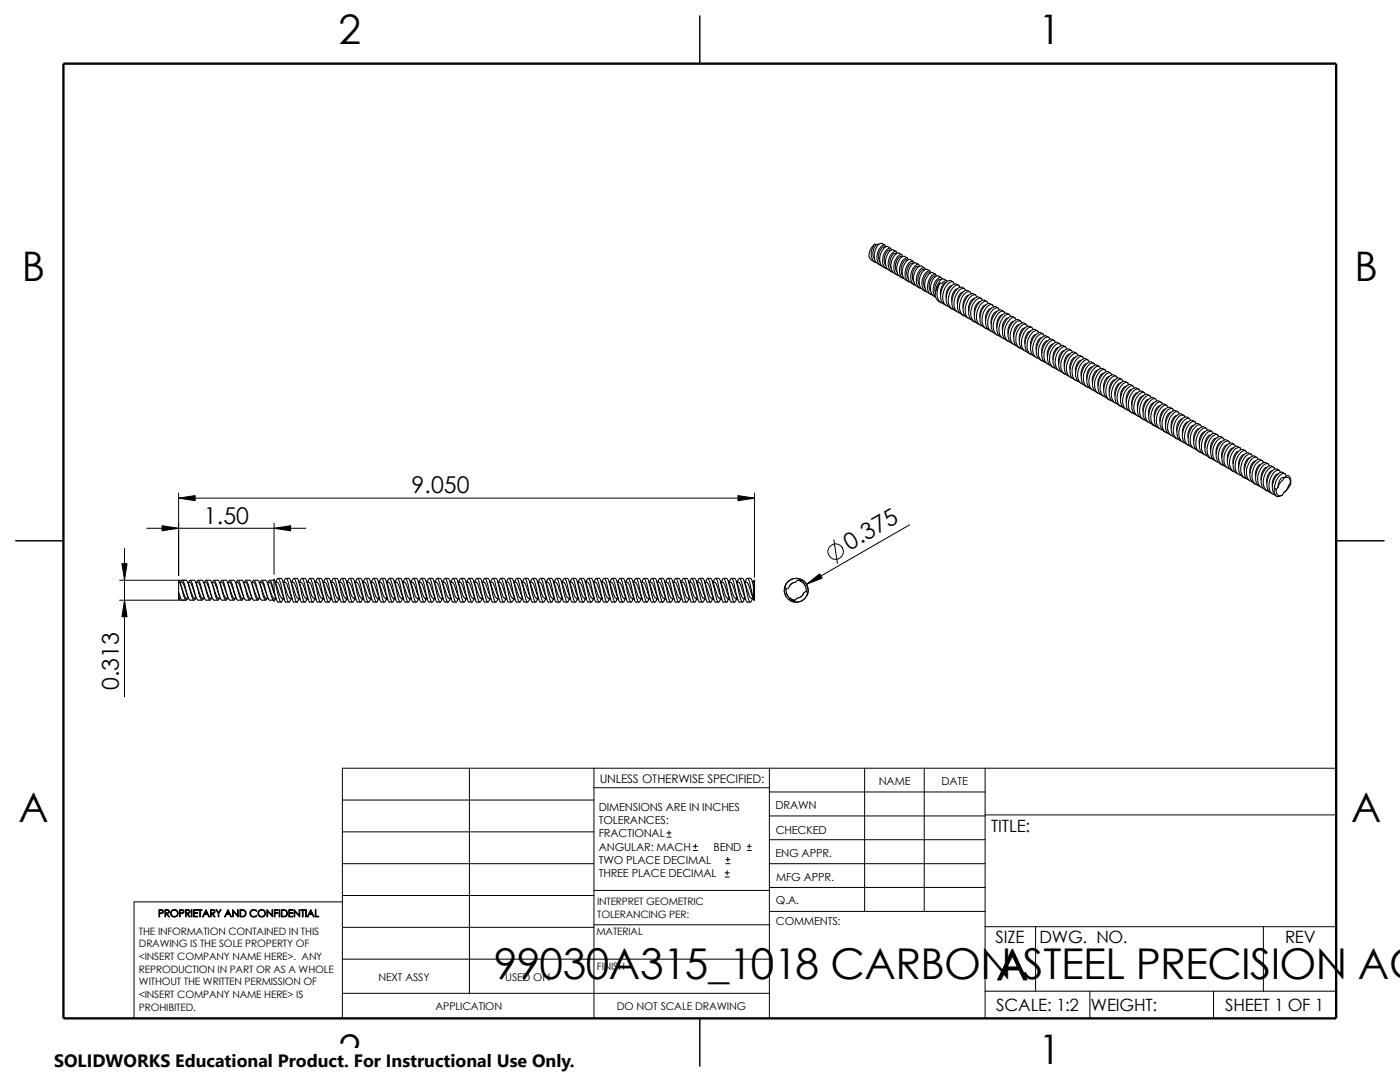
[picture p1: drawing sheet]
<svg xmlns="http://www.w3.org/2000/svg" width="279mm" height="216mm" viewBox="0 0 279 216" stroke-linecap="round" stroke-linejoin="round" font-family="sans-serif">
<g fill="none" stroke="#000" stroke-width=".2">
<path d="M35.6 99.4l3.3-.5v1zM35.6 99.4h115M35.6 98.4v16.5M147.3 98.9l3.3 .5-3.3 .5zM150.6 98.4v16.8M23.9 115.8h13.1M23.9 119.8h13.1M24.3 112.5h1.1l-.6 3.3zM24.8 119.8l.6 3.3h-1.1zM24.8 109.4v29.6M29.3 105.4h31.7M32.3 104.9l3.3 .5-3.3 .5z"/>
<path d="M54.7 105.4l3.3-.5v1zM54.7 104.4v10.2M156.5 117.8l.4 1.2M156.8 116.6a2.39 2.39 0 0 1 3.2-.9 2.39 2.39 0 0 1 1 3.2 2.39 2.39 0 0 1-3.2 1M161 116.6l2.6-2.1 .5 .9zM166.4 107.7l.7 4.7M181.5 104.7l-20.5 11.9M68.3 159.6h50.2M93.7 153.3v44.9M118.5 153.3v49.9M118.5 157.2h35M153.5 153.3v49.9"/>
<path d="M153.5 158h43.1M172.6 153.3v28.6M184.4 153.3v28.6M196.6 153.3v49.9M266.7 153.3h-198.4v49.9M68.3 178.7h50.2M68.3 172.3h50.2M68.3 166h50.2M68.3 180h-41.5v23.2M118.5 177.7h35.1M133.1 167h.8M133.1 166.2h.8"/>
<path d="M133.5 165.8v.8M138.3 169.7h.9M138.3 168.9h.9M138.8 168.4v.9M144.7 175h.8M144.7 174.2h.8M144.9 172.3h.8M144.9 171.5h.8M145.1 173.7v.9M145.2 171.1v.8M149.1 169.7h.8M149.1 168.9h.8"/>
<path d="M149.5 168.4v.9M153.5 167.6h43.1M153.5 162.8h43.1M153.5 172.3h43.1M153.5 177.1h43.1M196.6 162.6h70.1M68.3 198.2h85.2M68.3 191.4h85.2M68.3 185h50.2M118.5 184.5h35.1M153.6 181.9h43M196.6 197.8h70.1"/>
<path d="M196.6 184.9h70.1M206.7 184.9v12.9M217.5 197.8v5.4M242.2 197.8v5.4M252.1 184.9v12.9"/>
<circle cx="166.8" cy="110.1" r="1.55"/>
</g>
<g fill="none" stroke="#000" stroke-width=".21">
<path d="M139.7 3.2v9.5M174.5 48.7l.3 .2M174.5 48.7a3.1 3.1 0 0 0-.3 3.2l.7 .5M174.5 48.7l-.8 1.3a1.52 1.52 0 0 0 .9 2.3M174.8 48.9a2.47 2.47 0 0 0-.3 2.8M175.4 48.7l-.6 .2M176.4 49.3v-.1a2.11 2.11 0 0 0-1.1 1.7l.1 .9 .2 .5M176.5 49.3l.1 .1M176.6 48.9l-.6-.3a1.53 1.53 0 0 0-1.4 1.4 2.17 2.17 0 0 0 1.1 3M176.7 49.2l-.1-.3h-.3a2.97 2.97 0 0 0-1 3.6l.4 .5h.3M177.7 50a.75 .75 0 0 0-.9 .5l-.3 .8a2.04 2.04 0 0 0 .3 1.7M177.7 49.5l-.5-.3h-.4a2.93 2.93 0 0 0-.9 3.8l1 .6"/>
<path d="M177.9 49.9l-.2-.4a2.07 2.07 0 0 0-1.6 2.3 1.59 1.59 0 0 0 1.1 1.9M178.9 50.6a.89 .89 0 0 0-1.1 .8l-.2 .8v.7l.3 .7M178.9 50.2l-.6-.3a1.53 1.53 0 0 0-1.4 1.4 2.2 2.2 0 0 0 1.1 3M179 50.5l-.1-.3a1.6 1.6 0 0 0-1.5 1.4 2.04 2.04 0 0 0 .9 2.8M180 51.3a.71 .71 0 0 0-1 .6l-.1 .2a2.5 2.5 0 0 0 .1 2.2M180 50.8l-.6-.3a1.6 1.6 0 0 0-1.4 1.5 2.06 2.06 0 0 0 1.1 2.9M180.1 51.2l-.1-.4a2.08 2.08 0 0 0-1.6 2.3 1.5 1.5 0 0 0 1 1.9M181.1 51.9h-.1a1.43 1.43 0 0 0-1.1 1.5l-.1 .7 .3 .8M181.1 51.5l-.6-.4a1.53 1.53 0 0 0-1.4 1.5 2.17 2.17 0 0 0 1.1 2.9M181.2 51.9l-.1-.4a1.6 1.6 0 0 0-1.4 1.5 1.97 1.97 0 0 0 .8 2.6M182.2 52.1l-.5-.3a1.74 1.74 0 0 0-1.5 1.5 2.16 2.16 0 0 0 1.2 2.9M182.2 52.6l-.1-.1a1.88 1.88 0 0 0-1.2 1.8l.2 .9 .2 .4"/>
<path d="M182.4 52.5l-.2-.4a2.07 2.07 0 0 0-1.6 2.3 1.59 1.59 0 0 0 1.1 1.9M183.3 53.3a.63 .63 0 0 0-.9 .5l-.3 1.1 .1 .9 .2 .4M183.3 52.7l-.5-.2a1.62 1.62 0 0 0-1.4 1.4 2.2 2.2 0 0 0 1.1 3M183.5 53.1l-.2-.4a1.74 1.74 0 0 0-1.4 1.5 2.01 2.01 0 0 0 .9 2.7M184.4 53.4l-.5-.3a1.6 1.6 0 0 0-1.4 1.5 2.1 2.1 0 0 0 1.1 2.9M184.5 53.9l-.2-.1a1.8 1.8 0 0 0-1.1 2.2l.3 .9M184.6 53.8l-.2-.4a2.07 2.07 0 0 0-1.5 2.3 1.5 1.5 0 0 0 1 1.9M185.6 54.5a.69 .69 0 0 0-.9 .4 2.67 2.67 0 0 0-.2 2.4l.1 .2M185.6 54.1l-.6-.4a1.77 1.77 0 0 0-1.4 1.5 2.2 2.2 0 0 0 1.1 3M185.7 54.4l-.1-.3a1.6 1.6 0 0 0-1.5 1.4 2.26 2.26 0 0 0 .6 2.7h.3M186.7 54.7l-.6-.3a1.61 1.61 0 0 0-1.4 1.4 2.16 2.16 0 0 0 1.1 3M186.7 55.2a.66 .66 0 0 0-.9 .5l-.4 1.4 .4 1.1"/>
<path d="M186.9 55.1l-.2-.4a1.26 1.26 0 0 0-1.2 1 3 3 0 0 0-.1 2.7l.7 .5M187.6 56.5a2.55 2.55 0 0 0-.6 3.4l.8 .5M187.6 56.5a2.99 2.99 0 0 0 .2 3.9l.4 .1M187.8 55.8l-.1-.1a1.86 1.86 0 0 0-1.1 1.7l.1 1M187.8 55.4l-.6-.4a1.62 1.62 0 0 0-1.4 1.5 2.13 2.13 0 0 0 .9 2.8M188 55.8l-.2-.4-.3-.1a2.85 2.85 0 0 0-.8 3.9M188.8 56.4h-.2a2.63 2.63 0 0 0-.9 2.4M188.9 56l-.5-.3h-.4a3.1 3.1 0 0 0-1.2 2.3M189.1 56.2l-.2-.2h-.3l-.6 .5h-.4M189.9 57a1.78 1.78 0 0 0-1.1 1.7v.7M190.2 56.3a1.02 1.02 0 0 0-1.7 .4 3.1 3.1 0 0 0-.2 3.9M190.4 56.7l-.2-.4a1.94 1.94 0 0 0-1.8 1.7 2.57 2.57 0 0 0 .5 3l.4 .2"/>
<path d="M191 56.8l-.1-.1a1.15 1.15 0 0 0-1.2 .6 2.95 2.95 0 0 0 0 4.2l.3 .2M191 56.8l.4 .2M191.1 57.7a2.14 2.14 0 0 0-1.2 2.4M191.6 57.3l-.3-.4a2.01 2.01 0 0 0-1.8 1.7 2.3 2.3 0 0 0 1 3.2M192.2 58.3a1.66 1.66 0 0 0-1.1 1.7v.7M192.4 57.6a1.03 1.03 0 0 0-1.6 .4 3.5 3.5 0 0 0-.4 3.8l.1 .1M192.7 58l-.1-.3a.72 .72 0 0 0-1.1 .1 3.6 3.6 0 0 0-.7 4.2l.8 .5M193.3 59a1.39 1.39 0 0 0-1 1.3l-.1 1.1M193.5 58.2a.75 .75 0 0 0-1.3 .1 3.4 3.4 0 0 0-.7 4.1l.8 .6M193.6 58.3h.1M193.8 58.6l-.3-.4a2.02 2.02 0 0 0-1.8 1.7 2.57 2.57 0 0 0 .6 3.1l.4 .1M194.4 59.6a1.57 1.57 0 0 0-1.1 1.6v.9"/>
<path d="M194.7 58.8h-.2a.74 .74 0 0 0-1.2 .1 3.5 3.5 0 0 0-.6 4.2l.1 .1M194.9 59.3l-.2-.5a1.93 1.93 0 0 0-1.8 1.8 2.49 2.49 0 0 0 .5 3l.4 .2M195.9 59.6l-.5-.3a2.02 2.02 0 0 0-1.9 1.7 2.45 2.45 0 0 0 .9 3.2l.1 .1M196 59.9l-.2-.4a1.34 1.34 0 0 0-1.4 .9 2.93 2.93 0 0 0 .1 3.9l.4 .1M188.3 60.6l.4 .3M190.5 61.9l.4 .2M192.7 63.2l.5 .3M195 64.5l.4 .3M195.5 60.3a1.39 1.39 0 0 0-1 1.2l-.1 1.2M196.7 60.9h-.2a2.39 2.39 0 0 0-.9 2.4M196.9 60.2a1.02 1.02 0 0 0-1.7 .4 3.1 3.1 0 0 0-.2 3.9M197.1 60.6l-.2-.4a1.94 1.94 0 0 0-1.8 1.6 2.57 2.57 0 0 0 .6 3.1l.3 .2"/>
<path d="M197.7 60.7l-.1-.1a1.15 1.15 0 0 0-1.2 .6 3.4 3.4 0 0 0-.4 3.8l.8 .6M197.7 60.7l.5 .2M197.8 61.6l-.4 .1-.5 .7-.2 .8v.8M198.3 61.2l-.3-.4a1.85 1.85 0 0 0-1.6 1.3 2.76 2.76 0 0 0 .4 3.5l.4 .1M198.9 62.2a1.48 1.48 0 0 0-1 1.4l-.1 1M199.2 61.5a1.03 1.03 0 0 0-1.7 .3 3 3 0 0 0-.1 4.1l.3 .1M199.4 61.9l-.2-.4a1.4 1.4 0 0 0-1.6 1.1 3.1 3.1 0 0 0 0 3.3l.7 .5M200 62.9l-.4 .1-.4 .5-.3 1.1 .1 .7M200.4 62.2l-.2-.1a.75 .75 0 0 0-1.2 0 3.4 3.4 0 0 0-.8 4.2l.9 .6M200.5 62.5l-.2-.4a2.02 2.02 0 0 0-1.8 1.7 2.5 2.5 0 0 0 .6 3.1l.3 .1M201.2 63.5h-.1a2.11 2.11 0 0 0-1 2.4M201.4 62.7l-.2-.1a1.35 1.35 0 0 0-1.8 1 3 3 0 0 0 .1 3.5l.4 .3"/>
<path d="M201.6 63.2l-.2-.5a1.94 1.94 0 0 0-1.8 1.7 2.57 2.57 0 0 0 .6 3.1l.3 .1M201.8 68.4l.3 .2M202.3 64.2a1.56 1.56 0 0 0-1.1 1.5v.9M202.6 63.5l-.2-.1a.96 .96 0 0 0-1.5 .4 3.4 3.4 0 0 0-.4 3.8l.8 .6M202.8 63.8a.53 .53 0 0 0-.8-.4 3.5 3.5 0 0 0-1.1 4.5l.8 .4M203.4 64.8a1.9 1.9 0 0 0-1.1 2.3v.1M203.7 64.1a.86 .86 0 0 0-1.3 0 3.3 3.3 0 0 0-.6 4.3M203.9 64.5l-.1-.3a.72 .72 0 0 0-1.1 .1 3.5 3.5 0 0 0-.6 4.2l.3 .3 .4 .2M204.5 65.5l-.1-.1a2.33 2.33 0 0 0-.9 2.5M204.9 64.8l-.2-.1a.65 .65 0 0 0-.9-.2 3.6 3.6 0 0 0-1.1 4.4l.8 .6M205 65.1l-.2-.4a1.78 1.78 0 0 0-1.6 1.3 3.3 3.3 0 0 0 0 3.2l.7 .4M205.7 66.1h-.1a2.11 2.11 0 0 0-1.1 1.8l.1 .6"/>
<path d="M205.9 65.3l-.2-.1a.78 .78 0 0 0-1.1 .2 3.3 3.3 0 0 0-.6 4.3l.4 .2M206.1 65.7l-.2-.4a1.93 1.93 0 0 0-1.8 1.8 2.33 2.33 0 0 0 .9 3.2M206.8 66.8a1.72 1.72 0 0 0-1.1 1.7v.7M207.1 66.1l-.2-.1a.65 .65 0 0 0-.9-.2 3.5 3.5 0 0 0-1 4.4l.8 .5M207.3 66.4l-.1-.2a.83 .83 0 0 0-1.3 .3 3.3 3.3 0 0 0-.5 3.9l.8 .5M207.9 67.4a2.05 2.05 0 0 0-1.1 2.4M208.2 66.6a.98 .98 0 0 0-1.7 .5 2.89 2.89 0 0 0 0 4l.1 .1M208.4 67.1l-.2-.5a1.94 1.94 0 0 0-1.9 1.7 2.57 2.57 0 0 0 .6 3.1l.4 .1M208.5 72.3l.4 .2M209 67.2l-.1-.1a1.4 1.4 0 0 0-1.6 1.1 3.2 3.2 0 0 0-.1 3.3l.8 .6M209 67.1l.4 .3M209 68.1l-.4 .1-.4 .6-.3 .9v.8"/>
<path d="M209.5 67.7l-.2-.4a1.76 1.76 0 0 0-1.7 1.3 3.2 3.2 0 0 0 0 3.2l.8 .4M210.1 68.7a1.56 1.56 0 0 0-1.1 1.6v.8M210.4 67.9a.86 .86 0 0 0-1.3 .1 3.3 3.3 0 0 0-.6 4.3M210.6 68.4l-.2-.5a1.44 1.44 0 0 0-1.6 1.1 3.1 3.1 0 0 0 0 3.4l.7 .5M211.2 68.5l-.1-.2a1.94 1.94 0 0 0-1.8 1.7 2.49 2.49 0 0 0 .8 3.2l.2 .2M211.2 68.5l.4 .2M211.2 69.3l-.4 .3-.4 .6-.3 .8 .1 .8M211.8 69l-.3-.4a2.02 2.02 0 0 0-1.8 1.7 2.5 2.5 0 0 0 .6 3.1l.4 .1M212.4 70a1.84 1.84 0 0 0-1.1 2.2v.2M212.6 69.2l-.2-.1a.75 .75 0 0 0-1.1 .2 3.3 3.3 0 0 0-.6 4.3l.5 .2M212.9 69.6l-.3-.4a1.94 1.94 0 0 0-1.8 1.7 2.57 2.57 0 0 0 .6 3.1l.4 .1M213 74.9l.4 .2"/>
<path d="M213.4 69.8v-.2a1.94 1.94 0 0 0-1.9 1.7 2.49 2.49 0 0 0 .8 3.2l.2 .1M213.5 69.8l.4 .2M213.5 70.7h-.4l-.5 .7-.2 .9v.8M214 70.3l-.2-.4a1.29 1.29 0 0 0-1.5 .9l-.2 .4a3.2 3.2 0 0 0 0 3.1l.8 .5M214.6 71.3a1.96 1.96 0 0 0-1.1 2.3v.1M214.9 70.5a.98 .98 0 0 0-1.7 .5 3 3 0 0 0-.2 3.8M215.1 71l-.2-.5a2.02 2.02 0 0 0-1.8 1.7 2.57 2.57 0 0 0 .5 3.1l.4 .1M215.7 71h-.1a1.4 1.4 0 0 0-1.6 1.1 3.2 3.2 0 0 0 0 3.3l.8 .5M215.7 71l.4 .3M215.8 71.9a1.13 1.13 0 0 0-.9 .8l-.3 .9 .1 .8M216.2 71.6l-.2-.4a1.94 1.94 0 0 0-1.8 1.7 2.57 2.57 0 0 0 .6 3l.3 .2M216.9 72.6a1.58 1.58 0 0 0-1.1 1.7v.7"/>
<path d="M217.1 71.8a.99 .99 0 0 0-1.6 .4 2.89 2.89 0 0 0-.1 4.1l.2 .1M217.3 72.2l-.2-.4a1.07 1.07 0 0 0-1.2 .7 3 3 0 0 0 0 4.1l.4 .2M217.9 72.3l-.1-.1a1.94 1.94 0 0 0-1.8 1.7 2.49 2.49 0 0 0 .8 3.2l.2 .2M218 72.3l.4 .3M218 73.2a1.72 1.72 0 0 0-1.1 1.8v.6M218.5 72.9l-.1-.3a.82 .82 0 0 0-1.3 .4 3.3 3.3 0 0 0-.5 3.9l.8 .5M219.1 73.9a2.2 2.2 0 0 0-1.1 2.4M219.4 73.1a.98 .98 0 0 0-1.7 .4 2.89 2.89 0 0 0 0 4.1l.2 .1M219.6 73.5l-.2-.4a2.02 2.02 0 0 0-1.8 1.7 2.57 2.57 0 0 0 .5 3.1l.4 .1M219.7 78.8l.4 .2M220.2 73.7l-.1-.2a1.39 1.39 0 0 0-1.6 1.2 2.88 2.88 0 0 0 .3 3.6l.4 .2M220.2 73.6l.4 .3"/>
<path d="M220.3 74.5a1.66 1.66 0 0 0-1.2 1.7l.1 .8M220.7 74.2l-.2-.5a1.93 1.93 0 0 0-1.8 1.8 2.49 2.49 0 0 0 .5 3l.4 .2M221.4 75.2a1.59 1.59 0 0 0-1.1 1.8v.6M221.6 74.4a.86 .86 0 0 0-1.3 .1 3.3 3.3 0 0 0-.6 4.2M221.8 74.8l-.2-.4a1.15 1.15 0 0 0-1.2 .7 2.95 2.95 0 0 0-.1 4.1l.5 .1M222.4 74.9l-.1-.1a1.93 1.93 0 0 0-1.8 1.7 2.42 2.42 0 0 0 .8 3.2l.2 .1M222.5 74.9l.4 .3M222.5 75.9a1.23 1.23 0 0 0-1 .9l-.1 .8v.6M223 75.5l-.2-.4a1.94 1.94 0 0 0-1.9 1.7 2.57 2.57 0 0 0 .6 3l.4 .2M223.6 76.5a2.21 2.21 0 0 0-1.1 2.4M223.9 75.7l-.5-.2a1.15 1.15 0 0 0-1.2 .6 2.89 2.89 0 0 0 0 4.1l.2 .1M224.1 76.1l-.2-.4a2.01 2.01 0 0 0-1.9 1.7 2.49 2.49 0 0 0 .6 3.1l.4 .1"/>
<path d="M224.7 76.2l-.1-.1a1.94 1.94 0 0 0-1.8 1.7 2.49 2.49 0 0 0 .7 3.2l.2 .1M224.7 76.2l.4 .3M224.7 77.1a1.65 1.65 0 0 0-1.1 1.6v.8M225.2 76.8l-.2-.4a1.64 1.64 0 0 0-1.6 1.2 3.2 3.2 0 0 0 0 3.2l.7 .5M225.8 77.8h-.2l-.6 .7-.3 .9v.8M226.1 77a.98 .98 0 0 0-1.6 .4 2.89 2.89 0 0 0-.1 4.1l.2 .1M226.4 77.4l-.3-.4a2.02 2.02 0 0 0-1.8 1.7 2.57 2.57 0 0 0 .5 3.1l.5 .1M226.9 77.6l-.1-.2a1.4 1.4 0 0 0-1.5 1.1 3.1 3.1 0 0 0-.1 3.4l.8 .5M226.9 77.5l.5 .3M227 78.4a1.22 1.22 0 0 0-1 1.2l-.1 1.3M227.5 78.1l-.3-.5a1.94 1.94 0 0 0-1.8 1.7 2.57 2.57 0 0 0 .6 3.1l.4 .1M228.1 79.1l-.5 .1-.3 .6-.3 .9v.8"/>
<path d="M228.3 78.3a.86 .86 0 0 0-1.3 .1 3.3 3.3 0 0 0-.6 4.2l.5 .3M228.6 78.7l-.3-.4a1.15 1.15 0 0 0-1.2 .7 2.95 2.95 0 0 0 0 4.1l.4 .1M229.2 79.7a1.68 1.68 0 0 0-1.1 1.5v.9M229.6 79.1l-.2-.1a.78 .78 0 0 0-1.3 0 3.5 3.5 0 0 0-.6 4.2l.7 .5M229.7 79.4l-.2-.4a1.94 1.94 0 0 0-1.8 1.6 2.57 2.57 0 0 0 .5 3.1l.4 .2M230.6 79.6l-.2-.1a.75 .75 0 0 0-1.1 .1 3.3 3.3 0 0 0-.6 4.3l.4 .3M230.3 80.3l-.5 .3-.4 .6-.2 .7v.9M230.8 80l-.2-.4a2.02 2.02 0 0 0-1.8 1.7 2.57 2.57 0 0 0 .5 3.1l.4 .1M230.9 85.3l.5 .2M231.4 80.1l-.1-.1a1.42 1.42 0 0 0-1.6 1.2 2.88 2.88 0 0 0 .3 3.6l.5 .2M231.4 80.1l.5 .2M231.5 81l-.4 .2-.5 .6-.3 .9 .1 .7"/>
<path d="M231.9 80.6l-.2-.3a1.64 1.64 0 0 0-1.6 1.2 3 3 0 0 0 0 3.2l.7 .5M232.6 81.7a1.54 1.54 0 0 0-1 1l-.1 1.4M232.8 80.9a.98 .98 0 0 0-1.6 .4 3.2 3.2 0 0 0-.3 3.9M233.1 81.3l-.3-.4a1.15 1.15 0 0 0-1.2 .6 2.95 2.95 0 0 0 0 4.2l.4 .1M233.7 82.3a1.84 1.84 0 0 0-1.1 2v.4M234.1 81.7l-.2-.2a.69 .69 0 0 0-.9-.2 3.5 3.5 0 0 0-1.1 4.5l.8 .5M234.2 82l-.2-.5a1.94 1.94 0 0 0-1.8 1.7 2.57 2.57 0 0 0 .5 3.1l.4 .1M234.8 83l-.4 .1-.5 .7-.2 .8 .1 .8M235.1 82.2l-.2-.1a.93 .93 0 0 0-1.5 .5 3.2 3.2 0 0 0-.2 3.9l.4 .3M235.3 82.6l-.2-.4a2.01 2.01 0 0 0-1.8 1.7 2.3 2.3 0 0 0 .9 3.2M236 83.6h-.1a1.84 1.84 0 0 0-1.1 2.2l.1 .2M236.3 82.9l-.2-.1a.75 .75 0 0 0-1.2 .1 3.4 3.4 0 0 0-.7 4.2l.7 .5"/>
<path d="M236.4 83.3v-.3a.82 .82 0 0 0-1.4 .4 3.4 3.4 0 0 0-.4 3.9l.7 .5M237.1 84.2l-.4 .2-.5 .6-.2 .9v.8M237.3 83.5a.98 .98 0 0 0-1.6 .4 3.2 3.2 0 0 0-.3 3.9l.4 .3M237.6 83.9l-.3-.4a2.02 2.02 0 0 0-1.8 1.7 2.5 2.5 0 0 0 .6 3.1l.4 .1M237.7 89.2l.4 .2M238.2 84l-.2-.1a1.44 1.44 0 0 0-1.5 1.1 2.88 2.88 0 0 0 .3 3.6l.4 .3M238.2 84l.4 .2M238.2 84.9h-.2a2.62 2.62 0 0 0-.9 2.4M238.7 84.5l-.2-.4a1.93 1.93 0 0 0-1.9 1.8 2.27 2.27 0 0 0 1 3.1M239.3 85.6a1.8 1.8 0 0 0-1.1 1.6l.1 .8M239.6 84.8a.84 .84 0 0 0-1.3 0 3.3 3.3 0 0 0-.6 4.3M239.8 85.2l-.2-.4a1.15 1.15 0 0 0-1.3 .6 3.4 3.4 0 0 0-.3 3.8l.7 .5"/>
<path d="M240.5 86.2h-.3l-.6 .6-.2 .9v.9M240.8 85.6l-.2-.2a.75 .75 0 0 0-1.2 .1 3.4 3.4 0 0 0-.7 4.2l.7 .5M240.9 85.9l-.2-.5a1.94 1.94 0 0 0-1.8 1.7 2.57 2.57 0 0 0 .5 3.1l.4 .1M241.6 86.9v-.1a2.04 2.04 0 0 0-1.1 2.5M241.8 86.1l-.2-.2a.74 .74 0 0 0-1.1 .2 3.3 3.3 0 0 0-.6 4.3l.4 .3M242.1 86.5l-.3-.4a2.02 2.02 0 0 0-1.8 1.7 2.5 2.5 0 0 0 .6 3l.4 .2M242.1 91.7l.5 .2M242.7 87.5a1.47 1.47 0 0 0-1.1 1.4v1M243.1 86.8l-.6-.3a2.02 2.02 0 0 0-1.8 1.7 2.34 2.34 0 0 0 1 3.3M243.2 87.2l-.2-.5a1.64 1.64 0 0 0-1.7 1.3 3 3 0 0 0 0 3.2l.8 .5M243.8 88.1a1.86 1.86 0 0 0-1.1 1.7v.8M244.1 87.4a.98 .98 0 0 0-1.7 .4 3.2 3.2 0 0 0-.3 3.9"/>
<path d="M244.3 87.8l-.2-.4a2.02 2.02 0 0 0-1.9 1.7 2.5 2.5 0 0 0 .6 3.1l.4 .1M244.9 88.8h-.2a2.52 2.52 0 0 0-.9 2.4M245.3 88.1l-.5-.3a1.15 1.15 0 0 0-1.3 .6 2.95 2.95 0 0 0 0 4.1l.4 .3M245.4 88.4l-.2-.4a1.94 1.94 0 0 0-1.8 1.7 2.57 2.57 0 0 0 .5 3.1l.4 .1M246.1 89.5a1.44 1.44 0 0 0-1.1 1.5v.9M246.3 88.7a.99 .99 0 0 0-1.7 .4 3.2 3.2 0 0 0-.2 3.9l.4 .3M246.5 89.1a.53 .53 0 0 0-.8-.4 3.5 3.5 0 0 0-1 4.4l.7 .5M246.6 94.3l.5 .3M247.2 90.1h-.2a2.5 2.5 0 0 0-.9 2.4M247.6 89.4l-.2-.1a.75 .75 0 0 0-1.3 .1 3.4 3.4 0 0 0-.7 4.2l.8 .5M247.6 89.7l-.2-.4a1.64 1.64 0 0 0-1.6 1.3 2.89 2.89 0 0 0 .4 3.5l.3 .1M248.3 90.7l-.4 .1-.5 .7-.2 .9v.7"/>
<path d="M248.6 90a1.02 1.02 0 0 0-1.7 .4 3.1 3.1 0 0 0-.2 3.9M248.8 90.4l-.2-.4a1.94 1.94 0 0 0-1.8 1.7 2.43 2.43 0 0 0 .5 3l.4 .2M248.9 95.6l.4 .2M249.4 90.5l-.1-.1a1.15 1.15 0 0 0-1.3 .6 3 3 0 0 0 0 4.2l.4 .2M249.4 90.5l.4 .2M249.4 91.4h-.1a2.31 2.31 0 0 0-1 2.4M249.9 91l-.2-.4a2.01 2.01 0 0 0-1.8 1.7 2.33 2.33 0 0 0 .9 3.2M250.6 92a1.45 1.45 0 0 0-1.1 1.6v.8M250.8 91.3a1.03 1.03 0 0 0-1.7 .4 3.7 3.7 0 0 0-.3 3.8l.1 .1M251 91.7v-.3a.72 .72 0 0 0-1.1 .1 3.4 3.4 0 0 0-.7 4.2l.7 .5M251.1 96.9l.4 .3M251.7 92.7a2.14 2.14 0 0 0-1.1 2.4"/>
<path d="M252.1 92l-.3-.1a.75 .75 0 0 0-1.2 0 3.4 3.4 0 0 0-.7 4.2l.8 .6M252.1 92.3l-.2-.4a2.02 2.02 0 0 0-1.8 1.7 2.57 2.57 0 0 0 .6 3.1l.4 .1M252.8 93.3a.58 .58 0 0 0-.7 .5 2.66 2.66 0 0 0-.4 2M253.1 92.5h-.2a.74 .74 0 0 0-1.2 .1 3.6 3.6 0 0 0-.7 4.2l.2 .1M253.3 93l-.2-.5a1.93 1.93 0 0 0-1.9 1.8 2.49 2.49 0 0 0 .6 3l.4 .2M253.4 98.2l.4 .3M253.9 94v-.1a2.17 2.17 0 0 0-1.1 2.5M254.3 93.3l-.6-.3a2.02 2.02 0 0 0-1.8 1.7 2.49 2.49 0 0 0 .8 3.2l.2 .1M254.3 97.3a1.58 1.58 0 0 0 .5 1.8M254.3 97.3l.4 .4M254.4 93.6l-.2-.4a1.34 1.34 0 0 0-1.5 .9 2.93 2.93 0 0 0 .2 3.9l.4 .1M254.7 97.7a.86 .86 0 0 0 .2 1 .86 .86 0 0 0 1 .1"/>
<path d="M255 97.3l-.3 .4M255.1 94.6a1.66 1.66 0 0 0-1.2 1.7l.1 .7M255.3 93.9a1.02 1.02 0 0 0-1.7 .4 3.1 3.1 0 0 0-.2 3.9M255.5 94.3l-.2-.4a1.94 1.94 0 0 0-1.8 1.6 2.57 2.57 0 0 0 .5 3.1l.4 .2M255.9 98.8l-1.1 .3M256.1 94.4l.4 .2M256.1 94.4l-.1-.1a1.15 1.15 0 0 0-1.2 .6 2.9 2.9 0 0 0 0 4.2M256.3 95.3l.8-.4a1.61 1.61 0 0 1 .5 1.7M256.3 95.3h-.4a2.37 2.37 0 0 0-.9 2M256.3 95.3l-1 1.3-.3 .7M256.3 95.3a.86 .86 0 0 1 1 .1 .86 .86 0 0 1 .2 1M256.7 95a.54 .54 0 0 0-.8-.5l-.7 .5-.4 .8-.5 1.5"/>
<path d="M257.5 96.4l-.6 1.1-1 1.3M257.5 96.4l.1 .2M257.6 96.6l-.6 1-.8 .7M3.1 107.9h9.6M35.6 118.4l.3 .8M35.6 118.2l.6 1.4 .2 .2h.7M35.6 119.4h.4M35.6 116.2h.1M35.9 119.4l-.3 .3v-3.9l.8 2a3.5 3.5 0 0 0 .7 2l.4-.4M35.9 116.2a.8 .8 0 0 1 .9 .8l.7 2.2M36 116.4l1 2.8 .2 .2h.4M36 116.2l.4-.4a9.9 9.9 0 0 1 1.1 3.4l.4 .6h.8"/>
<path d="M36.4 115.8h.7a3.1 3.1 0 0 1 .8 2l.6 1.8 .2 .2 .3-.4M37.5 116.2h.3a3.3 3.3 0 0 1 .9 2l.4 1M37.5 116.4l.2 .4M37.6 116.2l.3-.4a3.1 3.1 0 0 1 .8 2l.6 1.8 .2 .2h.8M37.7 116.8l.6 1.7a.8 .8 0 0 0 .9 .9M37.9 115.8h.8a4.9 4.9 0 0 1 1 2.7l.6 1.3 .3-.4M39 116.2h.4a3.8 3.8 0 0 1 1 2.2l.3 .8M39.2 116.4l.9 2.7 .3 .3h.4M39.2 116.2l.3-.4a9.9 9.9 0 0 1 1.2 3.4l.4 .6h.8M39.5 115.8h.8a3.1 3.1 0 0 1 .8 2l.6 1.8 .2 .2 .3-.4M40.6 116.2h.5l.3 .4 .9 2.6M40.7 116.4l1.1 2.8 .2 .2h.4"/>
<path d="M40.8 116.2l.3-.4a3.1 3.1 0 0 1 .8 2l.6 1.8 .2 .2h.8M41.1 115.8h.8a4.9 4.9 0 0 1 1 2.7l.6 1.3 .3-.4M42.2 116.2h.5l.2 .2 1 2.8M42.3 116.4l.6 1.7a1.62 1.62 0 0 0 .7 1.3h.4M42.4 116.2l.3-.4a9.9 9.9 0 0 1 1.2 3.4l.4 .6h.8M42.7 115.8h.8a3.1 3.1 0 0 1 .8 2l.6 1.8 .2 .2 .3-.4M43.8 116.2a.71 .71 0 0 1 .9 .7l.8 2.3M43.9 116.4l.2 .4M44 116.2l.3-.4a3.1 3.1 0 0 1 .8 2l.6 1.8 .2 .2h.8M44 116.8l1 2.5 .6 .1M44.3 115.8h.8a4.9 4.9 0 0 1 1 2.7l.6 1.3 .3-.4M45.4 116.2h.4a3.2 3.2 0 0 1 .9 1.9l.4 1.1"/>
<path d="M45.5 116.4l.8 2.3a.81 .81 0 0 0 .9 .7M45.6 116.2l.3-.4a9.9 9.9 0 0 1 1.2 3.4l.4 .6h.8M45.9 115.8h.8a3.1 3.1 0 0 1 .8 2l.5 1.8 .3 .2 .3-.4M47 116.2h.4a3.9 3.9 0 0 1 .9 2.2l.2 .3M47.1 116.4l.1 .4M47.2 116.2l.3-.4a3.1 3.1 0 0 1 .8 2l.6 1.8 .2 .2h.7M47.2 116.8l.8 2.3 .3 .3h.4M47.5 115.8h.8a4.9 4.9 0 0 1 .9 2.7l.6 1.3 .4-.4M48.5 118.8l.1 .4M48.6 116.2h.3a3 3 0 0 1 1 2l.3 1M48.7 116.4l1 2.7 .3 .3h.3M48.7 116.2l.4-.4a9.9 9.9 0 0 1 1.1 3.4l.4 .6h.8"/>
<path d="M49.1 115.8h.7a3.1 3.1 0 0 1 .8 2l.6 1.8 .2 .2 .3-.4M50.2 116.2h.3a5.8 5.8 0 0 1 1.2 2.6l.1 .4M50.2 116.4l.2 .4M50.3 116.2l.3-.4a3.1 3.1 0 0 1 .8 2l.6 1.8 .2 .2h.8M50.4 116.8l.1 .3a4.9 4.9 0 0 0 1 2.3h.4M50.6 115.8h.8a4.9 4.9 0 0 1 1 2.7l.6 1.3 .3-.4M51.7 116.2h.4a3.6 3.6 0 0 1 1 2.1l.3 .9M51.9 116.4l.3 1a3.8 3.8 0 0 0 .9 2h.4M51.9 116.2l.3-.4a9.9 9.9 0 0 1 1.2 3.4l.4 .6h.8M52.2 115.8h.8a3.1 3.1 0 0 1 .8 2l.6 1.8 .3 .1v.3l.2-.5M53.3 116.2h.5l.3 .4 1.1 3M53.4 116.4l.2 .4"/>
<path d="M53.5 116.2l.3-.4a3.1 3.1 0 0 1 .8 2l.1 .4v-2.6l1.3 4.5h.2l.2-.5M53.6 116.8l.2 .6a3.2 3.2 0 0 0 .9 2h.4M53.8 115.8h.9M54.7 117.8l.7 2.3h.7M54.9 116l.6 1.9a2.19 2.19 0 0 0 .8 1.5h.3M54.9 116.2l.6 .1 1.2 3.3M54.9 119.4v.2M55.1 116.2l.4-.8a8.4 8.4 0 0 1 1.1 3.6 1.35 1.35 0 0 0 .5 1.1h.6M55.5 115.4h.6l.2 .3 1.2 4.4h.3l.2-.6M56.4 115.9l.4 .9M56.5 116.2h.4a6.1 6.1 0 0 1 1.1 2.5l.3 .9M56.5 119.4l-.1 .2"/>
<path d="M56.6 116.2l.3-.7h.3l1.2 4.3 .1 .3h.8M56.7 116.8l.3 .8a2.91 2.91 0 0 0 .9 1.8h.4M57.1 115.4h.7l.2 .4 1.1 4.3h.3l.2-.5M58 116l1.1 3 .3 .3 .4 .1M58.1 116.2l.6 .1 1.2 3.3M58.1 119.4l-.1 .2M58.3 116.2l.4-.8a8.4 8.4 0 0 1 1 3.6 1.35 1.35 0 0 0 .6 1.1h.5M58.7 115.4h.6l.2 .3 1.2 4.4h.3l.2-.6M59.6 115.9l.3 .9M59.7 116.2h.4a4.4 4.4 0 0 1 1 2.5l.4 .9M59.7 119.4l-.1 .2M59.8 116.2l.3-.7h.3l1.2 4.3 .1 .3h.7"/>
<path d="M59.9 116.8l.3 .9a2.86 2.86 0 0 0 .8 1.7h.4M60.3 115.4h.7l.2 .4 1.1 4.3h.3l.2-.5M61.2 116l.6 1.5a3.5 3.5 0 0 0 .9 1.9h.3M61.3 116.2h.4l.2 .2 1.2 3.2M61.3 119.4l-.1 .2M61.4 116.2l.4-.8a8.4 8.4 0 0 1 1.1 3.6 1.35 1.35 0 0 0 .6 1.1h.5M61.8 115.4h.6l.3 .3 1.2 4.4h.2l.3-.6M62.8 115.9l.5 1.4a4.1 4.1 0 0 0 .9 2.1h.4M62.9 116.2h.3a4.2 4.2 0 0 1 1.1 2.3l.4 1.1M62.9 119.4l-.1 .2M63 116.2l.3-.7h.3l1.2 4.3 .1 .3h.7M63.5 115.4h.6l.2 .4 1.2 4.3h.2l.3-.5"/>
<path d="M64.4 116l1 3 .4 .4h.4M64.5 116.2h.4l.3 .4 1.1 3M64.5 119.4l-.1 .2M64.6 116.2l.4-.8a8.4 8.4 0 0 1 1.1 3.6 1.35 1.35 0 0 0 .5 1.1h.6M65 115.4h.6l.3 .3 1.2 4.4h.2l.3-.6M66 115.9l.3 .9M66 116.2h.4a3.1 3.1 0 0 1 .9 1.9l.6 1.5M66 119.4v.2M66.2 116.2l.3-.7h.3l1.1 4.3 .2 .3h.7M66.3 116.8l.2 .7a3.3 3.3 0 0 0 .9 1.9h.4M66.6 115.4h.7l.2 .4 1.2 4.3h.2l.2-.5M67.6 116l1.1 3.2 .6 .2"/>
<path d="M67.6 116.2a1 1 0 0 1 1 1l.8 2.4M67.6 119.4v.2M67.8 116.2l.4-.8a8.4 8.4 0 0 1 1.1 3.6 1.35 1.35 0 0 0 .5 1.1h.6M68.2 115.4h.6l.2 .3 1.2 4.4h.3l.2-.6M69.1 115.9l.4 .9M69.2 116.2h.4l.3 .3 1.1 3.1M69.2 119.4l-.1 .2M69.3 116.2l.3-.7h.3l1.2 4.3 .1 .3h.8M69.4 116.8l.2 .3a4.7 4.7 0 0 0 1 2.3h.4M69.8 115.4h.7l.2 .4 1.1 4.3h.3l.2-.5M70.7 116l1.1 3 .3 .4h.4M70.8 116.2a.69 .69 0 0 1 .8 .6l1 2.8"/>
<path d="M70.8 119.4l-.1 .2M71 116.2l.4-.8a8.4 8.4 0 0 1 1 3.6 1.35 1.35 0 0 0 .6 1.1h.5M71.4 115.4h.6l.2 .3 1.2 4.4h.3l.2-.6M72.3 115.9l.3 .9M72.4 116.2h.4a4.7 4.7 0 0 1 1 2.2l.4 1.2M72.4 119.4l-.1 .2M72.5 116.2l.3-.7h.3l1.2 4.3 .1 .3h.7M72.6 116.8l1 2.5 .5 .1M73 115.4h.7l.2 .4 1.1 4.3h.3l.2-.5M73.9 116l1.2 3.2 .2 .2h.4M74 116.2a.86 .86 0 0 1 .9 1l.9 2.4M74 119.4l-.1 .2"/>
<path d="M74.1 116.2l.4-.8a8.4 8.4 0 0 1 1.1 3.6 1.35 1.35 0 0 0 .6 1.1h.5M74.5 115.4h.6l.3 .3 1.2 4.4h.2l.3-.6M75.5 115.9l.3 .9M75.6 116.2h.3a6.6 6.6 0 0 1 1.2 2.6l.3 .8M75.6 119.4l-.1 .2M75.7 116.2l.3-.7h.3l1.2 4.3 .1 .3h.7M75.8 116.8l.7 2 .4 .5M76.2 115.4h.6l.2 .4 1.2 4.3h.2l.3-.5M76.9 119.4h.4M77.1 116l.5 1.5a3.3 3.3 0 0 0 .9 1.9h.4M77.2 116.2h.3a2.7 2.7 0 0 1 .9 1.9l.6 1.5M77.2 119.4l-.1 .2"/>
<path d="M77.3 116.2l.4-.8a8.4 8.4 0 0 1 1.1 3.6 1.35 1.35 0 0 0 .5 1.1h.6M77.7 115.4h.6l.3 .3 1.2 4.4h.2l.3-.6M78.7 115.9l.3 .9M78.7 116.2h.4a4.9 4.9 0 0 1 1.1 2.4l.4 1M78.7 119.4v.2M78.9 116.2l.3-.7h.3l1.1 4.3 .2 .3h.7M79 116.8l.8 2.2 .2 .3 .5 .1M79.3 115.4h.7l.2 .4 1.2 4.3h.2l.2-.5M80.3 116l.5 1.6a2.92 2.92 0 0 0 .9 1.8h.3M80.3 116.2l.6 .1 1.2 3.3M80.3 119.4v.2M80.5 116.2l.4-.8a8.4 8.4 0 0 1 1.1 3.6 1.35 1.35 0 0 0 .5 1.1h.6"/>
<path d="M80.9 115.4h.6l.2 .3 1.2 4.4h.3l.2-.6M81.8 115.9l.4 .9M81.9 116.2h.4a6 6 0 0 1 1.1 2.5M81.9 119.4l-.1 .2M82 116.2l.3-.7h.3l1.2 4.3 .1 .3h.8M82.1 116.8l.8 2.2 .3 .3 .5 .1M82.5 115.4h.7l.2 .4 1.1 4.3h.3l.2-.5M83.4 116l.6 1.5a3.1 3.1 0 0 0 .9 1.9h.3M83.4 118.8l.3 .8M83.5 116.2h.5l.3 .4 1 3M83.5 119.4l-.1 .2M83.7 116.2l.4-.8a8.4 8.4 0 0 1 1 3.6 1.35 1.35 0 0 0 .6 1.1h.5"/>
<path d="M84.1 115.4h.6l.2 .3 1.2 4.4h.3l.2-.6M85 115.9l.9 2.7 .5 .7M85.1 116.2h.5l.3 .4 1 3M85.1 119.4l-.1 .2M85.2 116.2l.3-.7h.3l1.2 4.3 .1 .3h.7M85.7 115.4h.7l.2 .4 1.1 4.3h.3l.2-.5M86.4 119.4h.4M86.6 116l.6 1.5a3.3 3.3 0 0 0 .9 1.9h.3M86.7 116.2a.74 .74 0 0 1 .8 .7l1 2.7M86.7 119.4l-.1 .2M86.8 116.2l.4-.8a8.4 8.4 0 0 1 1.1 3.6 1.35 1.35 0 0 0 .6 1.1h.5M87.2 115.4h.6l.3 .3 1.2 4.4h.2l.3-.6"/>
<path d="M88.2 115.9l.3 .9M88.3 116.2h.4l.3 .3 1.1 3.1M88.3 119.4l-.1 .2M88.4 116.2l.3-.7h.3l1.2 4.3 .1 .3h.7M88.5 116.8l.1 .3a4.4 4.4 0 0 0 1 2.3h.4M88.9 115.4h.6l.2 .4 1.2 4.3h.2l.3-.5M89.8 116l1 2.8a.68 .68 0 0 0 .8 .6M89.9 116.2a1.06 1.06 0 0 1 1 1.1l.8 2.3M89.9 119.4l-.1 .2M90 116.2l.4-.8a8.4 8.4 0 0 1 1.1 3.6 1.35 1.35 0 0 0 .5 1.1h.6M90.4 115.4h.6l.3 .3 1.2 4.4h.2l.3-.6M91.4 115.9l.3 .9"/>
<path d="M91.4 116.2h.4a4.8 4.8 0 0 1 1 2.3l.5 1.1M91.4 119.4v.2M91.6 116.2l.3-.7h.3l1.1 4.3 .2 .3h.7M91.7 116.8l.8 2.3 .3 .3h.4M92 115.4h.7l.2 .4 1.2 4.3h.2l.2-.5M93 116l1 3 .4 .4h.3M93 116.2a.85 .85 0 0 1 1 .9l.5 1.6M93 119.4v.2M93.2 116.2l.4-.8a8.4 8.4 0 0 1 1.1 3.6 1.35 1.35 0 0 0 .5 1.1h.6M93.6 115.4h.6l.2 .3 1.2 4.4h.3l.2-.6M94.5 118.8l.3 .8M94.5 115.9l1.1 3 .4 .4"/>
<path d="M94.6 116.2h.4a5.3 5.3 0 0 1 1.1 2.5l.3 .9M94.6 119.4l-.1 .2M94.7 116.2l.3-.7h.3l1.2 4.3 .1 .3h.8M95.2 115.4h.7l.2 .4 1.1 4.3h.3l.2-.5M96 119.4h.4M96.1 116l.5 1.2a4.9 4.9 0 0 0 .9 2.2h.4M96.2 116.2h.4a3 3 0 0 1 .9 2l.5 1.4M96.2 119.4l-.1 .2M96.4 116.2l.4-.8a8.4 8.4 0 0 1 1 3.6 1.35 1.35 0 0 0 .6 1.1h.5M96.8 115.4h.6l.2 .3 1.2 4.4h.3l.2-.6M97.7 115.9l.3 .9M97.8 116.2h.4a4.2 4.2 0 0 1 1 2.3l.4 1.1"/>
<path d="M97.8 119.4l-.1 .2M97.9 116.2l.3-.7h.3l1.2 4.3 .1 .3h.7M98 116.8l.3 .7a3.6 3.6 0 0 0 .8 1.9h.4M98.4 115.4h.7l.2 .4 1.1 4.3h.3l.2-.5M99.3 116l.7 1.9a2.34 2.34 0 0 0 .8 1.5h.3M99.4 116.2h.4a6 6 0 0 1 1.1 2.5l.3 .9M99.4 119.4l-.1 .2M99.5 116.2l.4-.8a8.4 8.4 0 0 1 1.1 3.6 1.35 1.35 0 0 0 .6 1.1h.5M99.9 115.4h.6l.3 .3 1.2 4.4h.2l.3-.6M100.9 115.9l.3 .9M101 116.2h.3a6.6 6.6 0 0 1 1.2 2.6l.3 .8M101 119.4l-.1 .2"/>
<path d="M101.1 116.2l.3-.7h.3l1.2 4.3 .1 .3h.7M101.2 116.8l.7 2.1 .4 .5h.4M101.6 115.4h.6l.2 .4 1.2 4.3h.2l.3-.5M102.5 116l1 3 .4 .4h.4M102.6 116.2a.86 .86 0 0 1 .9 1l.9 2.4M102.6 119.4l-.1 .2M102.7 116.2l.4-.8a8.4 8.4 0 0 1 1.1 3.6 1.35 1.35 0 0 0 .5 1.1h.6M103.1 115.4h.6l.3 .3 1.2 4.4h.2l.3-.6M104.1 115.9l.3 .9M104.1 116.2h.5l.2 .3 1.2 3.1M104.1 119.4v.2M104.3 116.2l.3-.7h.3l1.1 4.3 .2 .3h.7"/>
<path d="M104.4 116.8l.7 2.2 .2 .3 .6 .1M104.7 115.4h.7l.2 .4 1.2 4.3h.2l.2-.5M105.7 116l.6 1.6a3.1 3.1 0 0 0 .8 1.8h.3M105.7 116.2a.87 .87 0 0 1 1 .9l.5 1.6M105.7 119.4v.2M105.9 116.2l.4-.8a8.4 8.4 0 0 1 1.1 3.6 1.35 1.35 0 0 0 .5 1.1h.6M106.3 115.4h.6l.2 .3 1.2 4.4h.3l.2-.6M107.2 118.8l.3 .8M107.2 115.9l1 2.8 .2 .4 .3 .2M107.3 116.2h.4a4.7 4.7 0 0 1 1 2.3l.4 1.1M107.3 119.4l-.1 .2M107.4 116.2l.3-.7h.3l1.2 4.3 .1 .3h.8"/>
<path d="M107.9 115.4h.7l.2 .4 1.1 4.3h.3l.2-.5M108.7 119.4h.4M108.8 116l1.2 3.2 .2 .2h.4M108.9 116.2a.84 .84 0 0 1 1 .9l.8 2.5M108.9 119.4l-.1 .2M109.1 116.2l.4-.8a8.4 8.4 0 0 1 1 3.6 1.35 1.35 0 0 0 .6 1.1h.5M109.5 115.4h.6l.2 .3 1.2 4.4h.3l.2-.6M110.4 115.9l.3 .9M110.5 116.2h.4l.3 .3 1.1 3.1M110.5 119.4l-.1 .2M110.6 116.2l.3-.7h.3l1.2 4.3 .1 .3h.7M110.7 116.8l.9 2.4 .2 .2h.4"/>
<path d="M111.1 115.4h.7l.2 .4 1.1 4.3h.3l.2-.5M112 116l1.2 3.2 .6 .2M112.1 116.2h.5l.2 .3 1.1 3.1M112.1 119.4l-.1 .2M112.2 116.2l.4-.8a8.4 8.4 0 0 1 1.1 3.6 1.35 1.35 0 0 0 .6 1.1h.5M112.6 115.4h.6l.3 .3 1.2 4.4h.2l.3-.6M113.6 115.9l.3 .9M113.7 116.2h.3a2.87 2.87 0 0 1 .9 2l.6 1.4M113.7 119.4l-.1 .2M113.8 116.2l.3-.7h.3l1.2 4.3 .1 .3h.7M113.9 116.8l.6 1.6a.85 .85 0 0 0 .9 1M114.3 115.4h.6l.2 .4 1.2 4.3h.2l.3-.5"/>
<path d="M115.2 116l.5 1.4a3.1 3.1 0 0 0 .9 2h.4M115.3 116.2a1.01 1.01 0 0 1 .9 1.1l.9 2.3M115.3 119.4l-.1 .2M115.4 116.2l.4-.8a8.4 8.4 0 0 1 1.1 3.6 1.35 1.35 0 0 0 .5 1.1h.6M115.8 115.4h.6l.3 .3 1.2 4.4h.2l.3-.6M116.8 115.9l1 3 .4 .5h.4M116.8 116.2h.4a5.8 5.8 0 0 1 1.2 2.6l.3 .8M116.8 119.4v.2M117 116.2l.3-.7h.3l1.1 4.3 .2 .3h.7M117.4 115.4h.7l.2 .4 1.2 4.3h.2l.2-.5M118.4 116l.6 1.6a3.1 3.1 0 0 0 .8 1.8h.3M118.4 116.2h.4a3 3 0 0 1 .9 2l.5 1.4"/>
<path d="M118.4 119.4v.2M118.6 116.2l.4-.8a8.4 8.4 0 0 1 1.1 3.6 1.35 1.35 0 0 0 .5 1.1h.6M119 115.4h.6l.2 .3 1.2 4.4h.3l.2-.6M119.9 115.9l.4 .9M120 116.2h.4l.3 .3 1.1 3.1M120 119.4l-.1 .2M120.1 116.2l.3-.7h.3l1.2 4.3 .1 .3h.8M120.2 116.8l.3 .6a3.8 3.8 0 0 0 .9 2h.4M120.6 115.4h.7l.2 .4 1.1 4.3h.3l.2-.5M121.5 116l1.1 3.1 .3 .3h.4M121.6 116.2a.88 .88 0 0 1 1 1l.8 2.4M121.6 119.4l-.1 .2"/>
<path d="M121.8 116.2l.4-.8a8.4 8.4 0 0 1 1 3.6 1.35 1.35 0 0 0 .6 1.1h.5M122.2 115.4h.6l.2 .3 1.2 4.4h.3l.2-.6M123.1 115.9l.3 .9M123.2 116.2h.5l.3 .4 1 3M123.2 119.4l-.1 .2M123.3 116.2l.3-.7h.3l1.2 4.3 .1 .3h.7M123.4 116.8l.8 2.3 .3 .3h.4M123.8 115.4h.7l.2 .4 1.1 4.3h.3l.2-.5M124.7 116l1.2 3.1 .2 .3h.4M124.8 116.2a1.01 1.01 0 0 1 1 1.1l.8 2.3M124.8 119.4l-.1 .2M124.9 116.2l.4-.8a8.4 8.4 0 0 1 1.1 3.6 1.35 1.35 0 0 0 .6 1.1h.5"/>
<path d="M125.3 115.4h.6l.3 .3 1.2 4.4h.2l.3-.6M126.3 115.9l.3 .9M126.4 116.2h.3a6.6 6.6 0 0 1 1.2 2.6l.3 .8M126.4 119.4l-.1 .2M126.5 116.2l.3-.7h.3l1.2 4.3 .1 .3h.7M126.6 116.8l.7 1.9a.68 .68 0 0 0 .8 .7M127 115.4h.6l.2 .4 1.2 4.3h.2l.3-.5M127.9 116l.9 2.7a.79 .79 0 0 0 .9 .7M128 116.2h.3a3.9 3.9 0 0 1 1 2.2l.5 1.2M128 119.4l-.1 .2M128.1 116.2l.4-.8a8.4 8.4 0 0 1 1.1 3.6 1.35 1.35 0 0 0 .5 1.1h.6M128.5 115.4h.6l.3 .3 1.2 4.4h.2l.3-.6"/>
<path d="M129.5 115.9l.3 .9M129.5 116.2h.4a2.9 2.9 0 0 1 .9 1.9l.6 1.5M129.5 119.4v.2M129.7 116.2l.3-.7h.3l1.1 4.3 .2 .3h.7M129.8 116.8l.6 1.8 .5 .7M130.1 115.4h.7l.2 .4 1.2 4.3h.2l.2-.5M130.9 119.4h.4M131.1 116l.5 1.3a3.3 3.3 0 0 0 .9 2.1h.3M131.1 116.2h.4a3.3 3.3 0 0 1 .9 2l.5 1.4M131.1 119.4v.2M131.3 116.2l.4-.8a8.4 8.4 0 0 1 1.1 3.6 1.35 1.35 0 0 0 .5 1.1h.6M131.7 115.4h.6l.2 .3 1.2 4.4h.3l.2-.6"/>
<path d="M132.6 115.9l1.3 3.3 .2 .2h.4M132.7 116.2h.4a4.5 4.5 0 0 1 1.1 2.4l.3 1M132.7 119.4l-.1 .2M132.8 116.2l.3-.7h.3l1.2 4.3 .1 .3h.8M133.3 115.4h.7l.2 .4 1.1 4.3h.3l.2-.5M134.2 116l.5 1.1a4.1 4.1 0 0 0 1 2.3h.3M134.3 116.2h.4l.3 .3 1.1 3.1M134.3 119.4l-.1 .2M134.5 116.2l.4-.8a8.4 8.4 0 0 1 1 3.6 1.35 1.35 0 0 0 .6 1.1h.5M134.9 115.4h.6l.2 .3 1.2 4.4h.3l.2-.6M135.8 115.9l.3 .9M135.9 116.2h.4a5.5 5.5 0 0 1 1.1 2.5l.3 .9"/>
<path d="M135.9 119.4l-.1 .2M136 116.2l.3-.7h.3l1.2 4.3 .1 .3h.7M136.1 116.8l.7 1.9a.74 .74 0 0 0 .8 .7M136.5 115.4h.7l.2 .4 1.1 4.3h.3l.2-.5M137.4 116l.6 1.4a3.5 3.5 0 0 0 .9 2h.3M137.5 116.2a1.01 1.01 0 0 1 1 1.1l.8 2.3M137.5 119.4l-.1 .2M137.6 116.2l.4-.8a8.4 8.4 0 0 1 1.1 3.6 1.35 1.35 0 0 0 .6 1.1h.5M138 115.4h.6l.3 .3 1.2 4.4h.2l.3-.6M139 115.9l.9 2.7 .4 .7h.1M139.1 116.2h.4l.2 .3 1.2 3.1M139.1 119.4l-.1 .2"/>
<path d="M139.2 116.2l.3-.7h.3l1.2 4.3 .1 .3h.7M139.7 115.4h.6l.2 .4 1.2 4.3h.2l.3-.5M140.4 119.4h.4M140.6 116l.5 1.4a3.7 3.7 0 0 0 .9 2h.4M140.7 116.2a.72 .72 0 0 1 .8 .7l1 2.7M140.7 119.4l-.1 .2M140.8 116.2l.4-.8a8.4 8.4 0 0 1 1.1 3.6 1.35 1.35 0 0 0 .5 1.1h.6M141.2 115.4h.6l.3 .3 1.2 4.4h.2l.3-.6M142.2 115.9l.3 .9M142.2 116.2h.4a4.8 4.8 0 0 1 1 2.3l.5 1.1M142.2 119.4v.2M142.4 116.2l.3-.7h.3l1.1 4.3 .2 .3h.7"/>
<path d="M142.5 116.8l.2 .7a3 3 0 0 0 .9 1.9h.4M142.8 115.4h.7l.2 .4 1.2 4.3h.2l.2-.5M143.8 116l.5 1.5a3.1 3.1 0 0 0 .9 1.9h.3M143.8 116.2a.8 .8 0 0 1 .9 .9l.6 1.6M143.8 119.4v.2M144 116.2l.4-.8a8.4 8.4 0 0 1 1.1 3.6 1.35 1.35 0 0 0 .5 1.1h.6M144.4 115.4h.6l.2 .3 1.2 4.4h.3l.2-.6M145.3 118.8l.3 .8M145.3 115.9l.4 .9M145.4 116.2h.5l.3 .4 1 3M145.4 119.4l-.1 .2M145.5 116.2l.3-.7h.3l1.2 4.3 .1 .3h.8"/>
<path d="M145.6 116.8l.9 2.4 .3 .2h.4M146 115.4h.7l.2 .4 1.1 4.3h.3l.2-.5M146.9 116l1.1 3 .3 .4h.4M147 116.2h.4a2.34 2.34 0 0 1 .8 1.7l.6 1.7M147 119.4l-.1 .2M147.2 116.2l.4-.8a8.4 8.4 0 0 1 1 3.6 1.35 1.35 0 0 0 .6 1.1h.5M147.6 115.4h.6l.2 .3 1.2 4.4h.3l.2-.6M148.5 115.9l.3 .9M148.6 116.2a.87 .87 0 0 1 .9 .9l.9 2.5M148.6 119.4l-.1 .2M148.7 116.2l.3-.7h.3l1.1 4M148.8 116.8l.6 1.7a.8 .8 0 0 0 .9 .9"/>
<path d="M149.2 115.4h.7l.5 1.7M150.1 116l.5 1.3M150.2 119.4l-.1 .2M150.2 116.2h.4M150.4 116l.2-.2v4l-.2-.3M150.4 117.1l.2 .5M150.4 117.1v2.4M150.4 116l-.1 .2M156.6 117.1l.3 .5M156.6 117.1a1.96 1.96 0 0 0 2 2.7l.4-.5 .9-.2 .5-.8M156.8 116.6l-.2 .5M156.9 117.6l.5-.3 .5-.8 .8-.3a1.23 1.23 0 0 1 2 .1 2.3 2.3 0 0 1 .5 2.2"/>
<path d="M156.9 117.6v.8l.4 .6 .5 .5 .8 .3M159.1 115.8l.8 .2 .6 .5 .4 .8v.6M160.4 116a2.35 2.35 0 0 0-3.8 1.1M160.9 117.9l-.5 .4M160.9 117.9l.3 .6M161.2 118.5a2.35 2.35 0 0 1-3.8 1.1M161.2 118.4l-.2 .6M266.7 107.9h9.5M139.7 203.2v9.5"/>
</g>
<path d="M12.7 12.7h254v190.5h-254z" fill="none" stroke="#000" stroke-width=".47"/>
<path d="M35.6 99.4l3.3-.5v1zM147.3 98.9l3.3 .5-3.3 .5zM24.3 112.5h1.1l-.6 3.3zM24.8 119.8l.6 3.3h-1.1zM32.3 104.9l3.3 .5-3.3 .5zM54.7 105.4l3.3-.5v1zM161 116.6l2.6-2.1 .5 .9z" fill="#000"/>
<path d="M10.8 209.2h104.1v6.7h-104.1z" fill="#fff"/>
<g font-size="8.5">
<text x="98.6" y="195.3">99030A315_1018 CARBON STEEL PRECISION AC</text>
<text x="198.9" y="195.5">A</text>
</g>
<g font-size="8.1">
<text x="67.6" y="8.8">2</text>
<text x="207.3" y="8.8">1</text>
<text x="4.4" y="56.1">B</text>
<text x="270.3" y="56.1">B</text>
<text x="3.7" y="164.1">A</text>
<text x="269.7" y="164.1">A</text>
<text x="67.6" y="212.3">2</text>
<text x="207.3" y="212.3">1</text>
</g>
<g font-size="4.6">
<text x="82.1" y="98.5">9.050</text>
<text x="40.7" y="104.5">1.50</text>
<text x="169.5" y="109.9" transform="rotate(-30 169.5 109.9)">0.375</text>
<text x="23.7" y="137.7" transform="rotate(-90 23.7 137.7)">0.313</text>
</g>
<text font-size="3.6" x="10.8" y="213">SOLIDWORKS Educational Product. For Instructional Use Only.</text>
<g font-size="3.4">
<text x="197.8" y="166">TITLE:</text>
<text x="198.7" y="188.1">SIZE</text>
<text x="207.5" y="188.1">DWG. NO.</text>
<text x="256.5" y="188.2">REV</text>
<text x="198.8" y="201.7">SCALE: 1:2</text>
<text x="217.7" y="201.8">WEIGHT:</text>
<text x="244.5" y="201.7">SHEET 1 OF 1</text>
</g>
<text font-size="2.4" x="119.7" y="156.2">UNLESS OTHERWISE SPECIFIED:</text>
<g font-size="2.2">
<text x="119.5" y="161.8">DIMENSIONS ARE IN INCHES</text>
<text x="154.8" y="161.5">DRAWN</text>
<text x="175.4" y="156.7">NAME</text>
<text x="187.9" y="156.7">DATE</text>
<text x="119.5" y="164.4">TOLERANCES:</text>
<text x="119.5" y="167.1">FRACTIONAL</text>
<text x="154.8" y="166.3">CHECKED</text>
<text x="119.5" y="172.4">TWO PLACE DECIMAL</text>
<text x="119.5" y="169.8">ANGULAR: MACH</text>
<text x="142.4" y="169.8">BEND</text>
<text x="154.8" y="171">ENG APPR.</text>
<text x="119.5" y="175">THREE PLACE DECIMAL</text>
<text x="154.9" y="175.7">MFG APPR.</text>
<text x="154.9" y="184.7">COMMENTS:</text>
<text x="154.9" y="180.5">Q.A.</text>
</g>
<g font-size="2.1">
<text x="75.5" y="195.7">NEXT ASSY</text>
<text x="100.8" y="195.7">USED ON</text>
<text x="86.9" y="201.5">APPLICATION</text>
<text x="123.1" y="201.6">DO NOT SCALE DRAWING</text>
</g>
<g font-size="2">
<text x="31.5" y="183">PROPRIETARY AND CONFIDENTIAL</text>
<text x="119.2" y="183.1">TOLERANCING PER:</text>
<text x="119.2" y="180.6">INTERPRET GEOMETRIC</text>
<text x="27.7" y="186.5">THE INFORMATION CONTAINED IN THIS</text>
<text x="27.7" y="189.1">DRAWING IS THE SOLE PROPERTY OF</text>
<text x="27.7" y="191.6">&lt;INSERT COMPANY NAME HERE&gt;. ANY</text>
<text x="119" y="186.6">MATERIAL</text>
<text x="27.7" y="194.1">REPRODUCTION IN PART OR AS A WHOLE</text>
<text x="27.7" y="196.6">WITHOUT THE WRITTEN PERMISSION OF</text>
<text x="119.1" y="193.5">FINISH</text>
<text x="27.7" y="199.1">&lt;INSERT COMPANY NAME HERE&gt; IS</text>
<text x="27.7" y="201.7">PROHIBITED.</text>
</g>
</svg>
